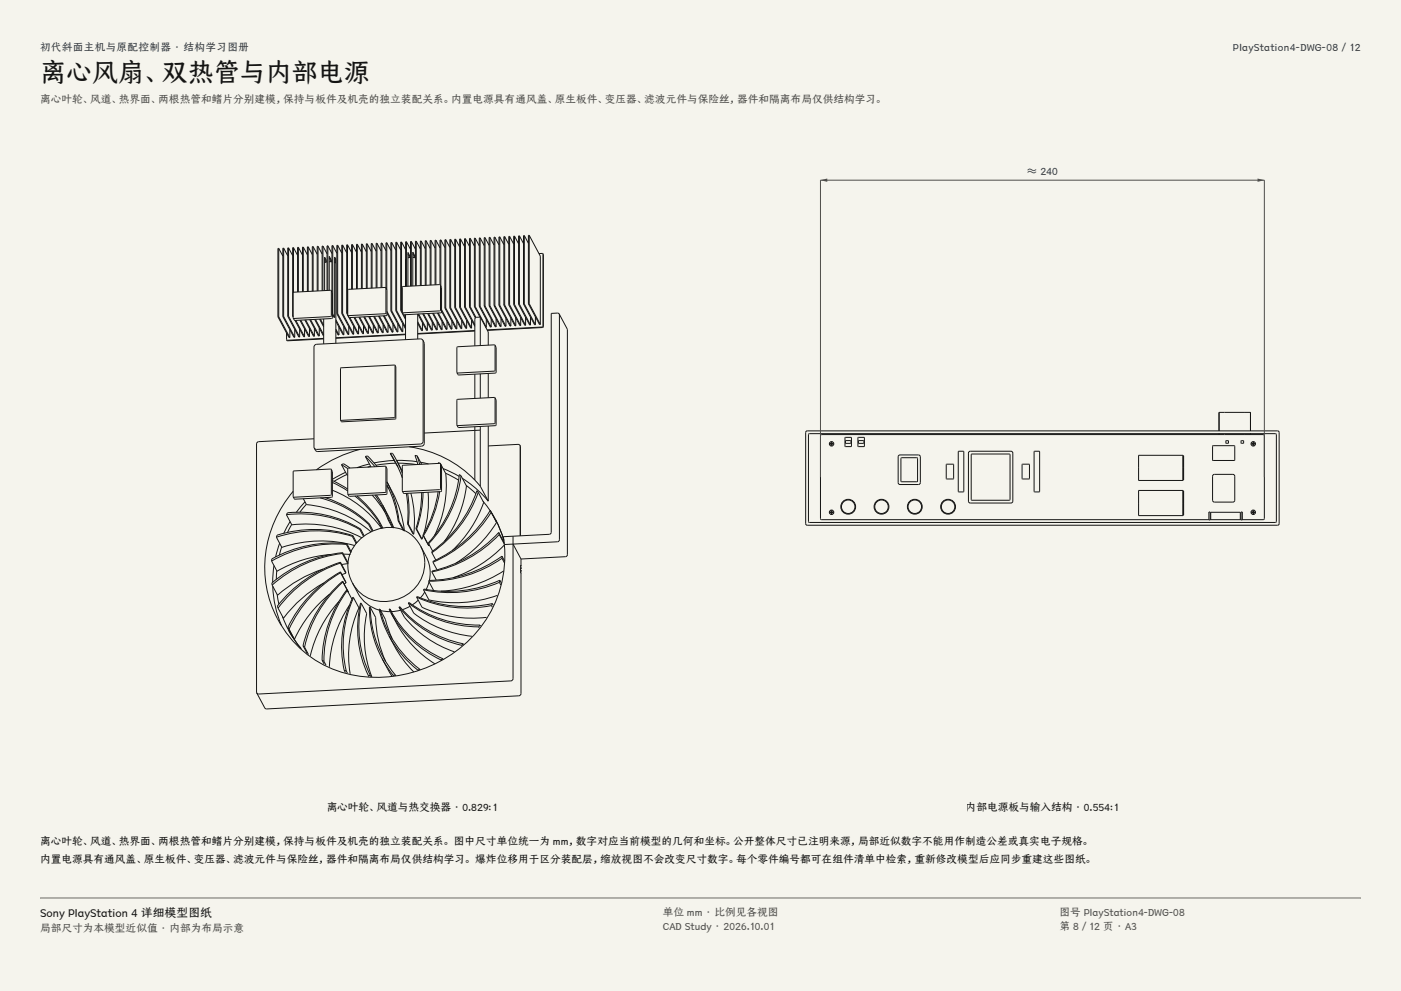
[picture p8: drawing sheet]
<svg xmlns="http://www.w3.org/2000/svg" width="420mm" height="297mm" viewBox="0 0 420 297" stroke-linecap="round" stroke-linejoin="round" font-family="sans-serif">
<g fill="#f5f4ed">
<path d="M0 0h420v297h-420z"/>
<path d="M12 12h396v275h-396z"/>
</g>
<g fill="none" stroke="#141413" stroke-width=".3">
<path d="M83.6 74.4l1.2 2.3M83.6 74.4l-.3 .1v20.4M83.6 74.4v20.5M85 74.4h-.2v20.5M85 74.4v20.4M85 74.4l1.3 2.3M86.5 74.3h-.2v20.5M86.5 74.3v20.5M86.5 74.3l1.2 2.3M88 74.2h-.3v20.5M88 74.2v13.4M88 74.2l1.2 2.3"/>
<path d="M89.4 74.1h-.2v13.4M89.4 74.1v13.4M89.4 74.1l1.3 2.3M90.9 74.1h-.2v13.3M90.9 74.1v13.3M90.9 74.1l1.2 2.3M92.4 74h-.3v13.4M92.4 74v13.3M92.4 74l1.2 2.3M93.9 73.9h-.3v13.4M93.9 73.9v13.4M93.9 73.9l1.2 2.3"/>
<path d="M95.3 73.8h-.2v13.4M95.3 73.8v13.4M95.3 73.8l1.3 2.3M96.8 73.7l-.2 .1v13.3M96.8 73.7v13.4M96.8 73.7l1.2 2.3M97.3 77.5l.2 .4M97.5 77.9h.3M97.5 77.9v.7M97.8 77.9v.6M97.8 77.9l-.5-.8v10M98 78.5l-.7 .2"/>
<path d="M98.3 73.7h-.3v13.4M98.3 73.7v13.3M98.3 73.7l1.2 2.3M98.7 78.4l.8 .1M98.7 77.3l.4 .7M99.1 78v.4M99.3 78h-.2M99.3 78v.5M99.3 78l-.6-1.2v10.2M99.8 73.6h-.3v13.9M99.8 73.6v20.5M99.8 73.6l1.2 2.3"/>
<path d="M100.3 78.7l.4 .3v23.9M100.3 77.5l.2 .3M100.5 77.8v.9M100.7 77.7l-.2 .1M100.7 77.7v1.2M100.7 77.7l-.4-.7v18.1M101.2 73.5h-.2v20.5M101.2 73.5v20.5M101.2 73.5l1.3 2.3M102.7 73.4l-.2 .1v20.4M102.7 73.4v20.5M102.7 73.4l1.2 2.3"/>
<path d="M104.2 73.4h-.3v20.5M104.2 73.4v20.4M104.2 73.4l1.2 2.3M105.6 73.3h-.2v13.4M105.6 73.3v13.4M105.6 73.3l1.3 2.3M107.1 73.2h-.2v13.4M107.1 73.2v13.4M107.1 73.2l1.2 2.3M108.6 73.1h-.3v13.4M108.6 73.1v13.4M108.6 73.1l1.2 2.3"/>
<path d="M110.1 73.1h-.3v13.3M110.1 73.1v13.3M110.1 73.1l1.2 2.3M111.5 73h-.2v13.4M111.5 73v13.3M111.5 73l1.3 2.3M113 72.9h-.2v13.4M113 72.9v13.4M113 72.9l1.2 2.3M114.5 72.8h-.3v13.4M114.5 72.8v13.4M114.5 72.8l1.2 2.3"/>
<path d="M116 72.8h-.3l-.1 21.1-11.3 .6v-7.7l11.4-.5M116 72.8v14M116 72.8l1.2 2.3M117.4 72.7h-.2v20.5M117.4 72.7v20.5M117.4 72.7l1.3 2.3M118.9 72.6h-.2v20.5M118.9 72.6v20.5M118.9 72.6l1.2 2.3M120.4 72.5h-.3v20.5M120.4 72.5v20.5M120.4 72.5l1.2 2.3"/>
<path d="M121.6 77.6v.1M121.8 72.4l-.2 .1v13.3M121.8 72.4v13.4M121.8 72.4l1.3 2.3M122.3 76.1l.3 .6M122.6 76.7h.3M122.6 76.7v.5M122.9 76.7v.5M122.9 76.7l-.6-1.1v10.2M123.1 77.2l-.8 .1M123.3 72.4l1.2 2.3M123.3 72.4h-.2v13.3"/>
<path d="M123.3 72.4v13.3M123.8 77.2l.7 .1M123.8 76l.3 .7M124.1 76.7v.5M124.4 76.7h-.3M124.4 76.7v.5M124.4 76.7l-.6-1.2v10.2M124.8 72.3h-.3v13.4M124.8 72.3v13.4M124.8 72.3l1.2 2.3M126.3 72.2h-.3v13.4M126.3 72.2v13.4"/>
<path d="M126.3 72.2l1.2 2.3M127.7 72.1l-.2 .1v13.3M127.7 72.1v13.4M127.7 72.1l1.3 2.3M129.2 72.1h-.2v13.3M129.2 72.1v13.3M129.2 72.1l1.2 2.3M130.7 72h-.3v13.4M130.7 72v13.4M130.7 72l1.2 2.3M132.2 71.9h-.3v13.4M132.2 71.9v13.7"/>
<path d="M132.2 71.9l1.2 2.3M133.6 71.8h-.2v20.5M133.6 71.8v20.5M133.6 71.8l1.3 2.3M135.1 71.8h-.2v20.5M135.1 71.8v20.4M135.1 71.8l1.2 2.3M136.6 71.7h-.3v20.5M136.6 71.7v20.5M136.6 71.7l1.2 2.3M138 71.6h-.2v20.5M138 71.6v20.5"/>
<path d="M138 71.6l1.3 2.3M139.5 71.5h-.2v20.5M139.5 71.5v20.5M139.5 71.5l1.2 2.3M141 71.4l-.3 .1v20.4M141 71.4v20.5M141 71.4l1.2 2.3M142.5 71.4h-.3v20.5M142.5 71.4v20.5M142.5 71.4l1.2 2.3M143.9 71.3h-.2v20.5M143.9 71.3v20.5"/>
<path d="M143.9 71.3l1.3 2.3M145.4 71.2h-.2v20.5M145.4 71.2v20.5M145.4 71.2l1.2 2.3M146.9 71.1l-.3 .1v20.4M146.9 71.1v20.5M146.9 71.1l1.2 2.3M148.3 71.1h-.2v20.5M148.3 71.1v20.4M148.3 71.1l1.3 2.3M149.8 71h-.2v20.5M149.8 71v20.5"/>
<path d="M149.8 71l1.2 2.3M151.3 70.9h-.3v20.5M151.3 70.9v20.5M151.3 70.9l1.2 2.3M152.8 70.8h-.3v20.5M152.8 70.8v20.5M152.8 70.8l1.2 2.3M154.2 70.8h-.2v20.5M154.2 70.8v20.4M154.2 70.8l1.3 2.3M155.7 70.7h-.2v20.5M155.7 70.7v20.5"/>
<path d="M155.7 70.7l1.2 2.3M157.2 70.6h-.3v20.5M157.2 70.6v20.5M157.2 70.6l1.2 2.3M158.7 70.5h-.3v20.5M158.7 70.5v20.5M158.7 70.5l3.3 6.3v20.4M161.6 76l1.2 .1M162.8 76.1l-.1 21.8-16.7 1M162.8 76.1v22l-16.7 .9M83.3 94.9l3.3 6.3h.3M83.6 94.9l3.3 6.3"/>
<path d="M83.6 94.9h-.3M84.8 94.9l3.3 6.2h.3M85 94.8l-.2 .1M85 94.8l3.4 6.3M85.9 99.8v2.1M86.3 94.8l3.3 6.2h.2M86.5 94.8l3.3 6.2M86.5 94.8h-.2M86.9 98.8v2.4M87.7 94.7l.2 .3M87.9 94.7h-.2M87.9 95.3l.5 .7"/>
<path d="M88.4 98.7v2.4M88.4 96l2.7 4.9h.2M88.7 96l2.6 4.9M89.8 98.6v2.4M89.9 96l2.6 4.9h.3M90.2 95.9l2.6 5M91.3 98.6v2.3M91.4 95.9l2.6 4.9h.2M91.6 95.9l2.6 4.9M92.8 98.5v2.4M92.9 95.8l2.6 4.9h.2M93.1 95.8l2.6 4.9"/>
<path d="M94.2 98.4v2.4M94.3 95.7l2.7 4.9M94.6 95.7l2.4 4.6M95.7 98.3v2.4M95.8 95.7l1.2 2.3M96 95.6l1 1.9M97 95.6v7.5M99.3 87.1l-11.3 .5-.1 7.7M99.3 87.1v7.7l-11.4 .5M99.3 87.1l.3 .7v7.6l-11.2 .6M99.6 94.3l.4 .8h.3M99.8 94.1h-.2"/>
<path d="M99.8 94.1l.5 1M100.7 96.3l2.1 4h.3M100.7 99.1l.7 1.3h.2M100.7 98.6l.9 1.8M100.7 95.8l2.4 4.5M101 94l3.3 6.2h.3M101.2 94h-.2M101.2 94l3.4 6.2M101.6 98v2.4M102.5 93.9l3.3 6.3h.2M102.7 93.9h-.2M102.7 93.9l3.3 6.3"/>
<path d="M103.1 98v2.3M103.9 93.9l3.4 6.2h.2M104.2 93.8l-.3 .1M104.2 93.8v.2M104.6 97.9v2.3M104.9 95.2l2.6 4.9M106 97.8v2.4M106.1 95.1l2.6 4.9h.3M106.4 95.1l2.6 4.9M107.5 97.7v2.4M107.6 95l2.6 4.9h.2M107.8 95l2.6 4.9"/>
<path d="M109 97.6v2.4M109.1 95l2.6 4.9h.2M109.3 94.9l2.6 5M110.4 97.6v2.3M110.5 94.9l2.6 4.9h.3M110.8 94.9l2.6 4.9M111.9 97.5v2.4M112 94.8l2.6 4.9h.3M112.2 94.8l2.7 4.9M113.4 97.4v2.4M113.5 94.7l2.6 4.9h.2M113.7 94.7l2.6 4.9"/>
<path d="M114.9 97.3v2.4M114.9 94.7l2.7 4.9 .2-.1M115.2 94.6l2.6 4.9M115.7 86.3v.1M115.7 86.3l.3 .7-.1 7.5-11.3 .6M116 93.3l3.3 6.2M116 93.8l3 5.7h.3M116.3 97.3v2.3M117.2 93.2l3.3 6.2h.3M117.4 93.2h-.2M117.4 93.2l3.4 6.2M117.8 97.2v2.3"/>
<path d="M118.7 93.1l2.9 5.5M118.9 93.1h-.2M118.9 93.1l2.7 5M119.3 97.1v2.4M120.1 93l1.5 2.7M120.4 93h-.3M120.4 93l.2 .4M120.8 97v2.4M121.1 94.3l.5 1M121.6 94.3v7.5M125.2 94.1v7.5M125.2 96.9l1.2 2.2h.2"/>
<path d="M125.2 96.4l1.4 2.7M125.3 94.1v.2M125.3 94.3l2.6 4.7h.2M125.3 94.2v.1M125.3 94.3h.1M125.5 94.1l2.6 4.9M126.6 96.7v2.4M126.7 94l2.6 4.9h.3M127 94l2.6 4.9M128.1 96.6v2.4M128.2 94l2.6 4.9h.3M128.4 94l2.7 4.9"/>
<path d="M129.6 96.6v2.3M129.7 93.9l2.6 4.9h.2M129.9 93.9l2.6 4.9M131.1 96.5v2.4M131.1 93.8l2.7 4.9h.2M131.4 93.8l2.6 4.9M132 85.4l-11.3 .5-.1 7.7M132 85.4v7.7l-11.4 .5M132 85.4l.4 .7-.1 7.6-11.1 .6-.6-.7M132.4 93.3l2.8 5.3h.3M132.4 92.8l3.1 5.8M132.5 96.4v2.4"/>
<path d="M133.4 92.3l3.3 6.3h.2M133.6 92.3h-.2M133.6 92.3l3.3 6.3M134 96.3v2.4M134.9 92.3l3.3 6.2h.2M135.1 92.2l3.3 6.3M135.1 92.2l-.2 .1M135.5 96.3v2.3M136.3 92.2l3.3 6.2h.3M136.6 92.2h-.3M136.6 92.2l3.3 6.2M136.9 96.2v2.4"/>
<path d="M137.8 92.1l3.3 6.2h.3M138 92.1h-.2M138 92.1l3.4 6.2M138.4 96.1v2.4M139.3 92l3 5.8M139.5 92h-.2M139.5 92l2.8 5.3M139.9 96v2.4M140.7 91.9l1.8 3.4M141 91.9h-.3M141 91.9l1.7 3.2M141.4 96v2.3"/>
<path d="M142.2 91.9l1.7 3.1M142.3 99.1l-17.1 .8M142.3 99.2l-17.1 .9M142.5 91.9h-.3M142.5 91.9l3.3 6.2M143.7 91.8l3.3 6.2h.3M143.9 91.8h-.2M143.9 91.8l3.4 6.2M144 95l-1.4 .2-.3 .5v8M144 95l2.4 4.5v3.9M144 95v8.6M145.2 91.7l3.3 6.3 .2-.1"/>
<path d="M145.4 91.7h-.2M145.4 91.7l3.3 6.2M145.8 98.1h-.2M145.8 95.7v2.4M146.6 91.6l3.4 6.3h.2M146.9 91.6h-.3M146.9 91.6l3.3 6.3M147.3 95.7v2.3M148.1 91.6l3.3 6.2h.3M148.3 91.5l-.2 .1M148.3 91.5l3.4 6.3M148.7 95.6v2.3"/>
<path d="M149.6 91.5l3.3 6.2h.2M149.8 91.5h-.2M149.8 91.5l3.3 6.2M150.2 95.5v2.4M151 91.4l3.4 6.2h.2M151.3 91.4h-.3M151.3 91.4l3.3 6.2M151.7 95.4v2.4M152.5 91.3l3.3 6.3h.3M152.8 91.3h-.3M152.8 91.3l3.3 6.3M153.1 95.3v2.4"/>
<path d="M154 91.3l3.3 6.2h.3M154.2 91.2l-.2 .1M154.2 91.2l3.4 6.3M154.6 95.3v2.3M155.5 91.2l3.3 6.2h.2M155.7 91.2h-.2M155.7 91.2l3.3 6.2M156.1 95.2v2.4M156.9 91.1l3.4 6.2h.2M157.2 91.1h-.3M157.2 91.1l3.3 6.2M157.6 95.1v2.4"/>
<path d="M158.4 91l3.3 6.3 .3-.1M158.7 91h-.3M158.7 91l3.3 6.2M159 95v2.4M160.5 95v2.3M167.6 94.1l-.5-.3-1.8 .1v65.7l-.6 .5-13.8 .8 .3 2.3M167.6 94.1l.1 67.7-.6 .6-13.3 .7M167.6 94.1l2.5 4.7v67.5l-.6 .5-13.3 .7M97 101.4l-11.1 .5M97 101.6l-10.8 .5-.3-.2M118.4 109.5l-16.3 .8v15.6M118.4 109.5v15.6l-16.3 .8"/>
<path d="M118.4 109.5l.2 .4M118.6 109.9l.1 .1M118.7 110l-.1 15.5-16.1 .9-.4-.5M121.6 100.1l-20.9 1.1M121.6 100.3l-20.9 1.1M126.8 102l-.8-.4-31.1 1.6a.86 .86 0 0 0-.8 .8l.1 30.3M126.8 102v30.2a.86 .86 0 0 1-.8 .9l-31.1 1.6-.7-.4M126.8 102l.4 .9v30a.86 .86 0 0 1-.8 .8l-31.1 1.6-.6-.1-.5-.9M142.3 112.1v7.3M144 112.1v7.2M146.4 111.9v7.3M148.4 119.2l-11.4 .6v7.6"/>
<path d="M148.4 119.2l-.1 7.7-11.3 .5M148.4 119.2l.3 .7v7.6l-11.2 .6-.5-.7M148.4 103.5l-11.4 .5v7.7M148.4 103.5l-.1 7.6-11.3 .6M148.4 103.5l.3 .7v7.5l-11.2 .7-.5-.7M94.1 131.5l-16.5 .9-.6 .4v74.9M102.4 139.3l1.8 3.1M102.4 139.3l1.9 1.1M102.4 139.3l.6-.3 1.9 1.3M108 134.7a38.9 38.9 0 0 0-13.1 6.1M109.5 136.8l1.8 3.1M109.5 136.8l2.9 3.1"/>
<path d="M109.5 136.8l.7-.1 2.8 3.1M110.7 139l-3.7 1.2M111.1 139.8l-.9 .2M115.7 139.8l-11.4 .6v7.6M115.7 139.8l-.1 7.7-11.3 .5M115.7 139.8l.3 .7-.1 7.6-11.1 .7-.5-.8M117 135.9l2.3 4.1M117 135.9l1.9 3.2 1.7 4.1M117 135.9h.7l1.1 2M118.1 138l-6 .7M118.6 138.8l-5.9 .6M118.8 137.9l1.8 3.3"/>
<path d="M118.8 137.9l1.8 3.9M118.9 138l6.1 .4M119.3 138.8l5.5 .4M120.7 139.5l11.2-.6 .1 7.8-11.3 .6zM122.7 133.9a34.1 34.1 0 0 1 19.6 10M125 136.6l-.6-.1 .9 2.7M125 136.6l.8 2.6M125 136.6l1.4 2.5M126.1 138.5l2.4 .5M131.4 138.9v-.3l.6 .3M132 138.9l1.6 3a34.4 34.4 0 0 1-3.3 18.6M132 138.9v.1"/>
<path d="M132.3 139.6v7.7l-11.1 .6-.6-.7M142.3 127.9v16M144 128.9l-16.8 .9M144 127.8v17.9M146.4 127.7v22.5M155.9 133.5l.1 27.1M155.9 133.5l-.6-.3-8.9 .4M155.9 133.5v.1M155.9 133.6l.1 27M241.6 129.4l.4-.3h141l.5 .5v27.4l-.5 .4h-141l-.5-.4zM242.4 130.1l140-.1 .2 .2v26.1l-.2 .3h-139.8l-.2-.3zM248.8 132.9h1v.2h-1z"/>
<path d="M249.2 132.5h.2v1h-.2zM253.3 131.1h1.9v2.7h-1.9zM253.5 132.1h1.6v.8h-1.6zM257.2 131.1h1.9v2.7h-1.9zM257.4 132.1h1.6v.8h-1.6zM269.3 136.6l.5-.3h5.6l.4 .3 .1 8.1-.3 .4-5.8 .1-.5-.3zM270.1 137.2h4.9v7.1h-4.9zM283.7 139.1h2.2v4.4h-2.2zM287.3 135.3l1.5-.1 .1 .2v11.9l-.1 .1-1.5-.1zM290.4 135.5l.5-.3h12.2l.5 .3v14.7l-.2 .5-12.5 .1-.5-.3zM291.2 136.1h11.5v13.8h-11.5zM306.4 139.1h2.2v4.4h-2.2z"/>
<path d="M310.1 135.3l1.4-.1 .2 .2v11.9l-.2 .1-1.5-.1zM341.3 136.5h13.3v7.5h-13.3zM354.7 136.6l.1 7.3zM363.6 133.6h6.5v4.4h-6.5zM365.5 129.1v-5.5h9.4v5.5M365.5 130.2h9.4M365.5 130.2h-119.2l-.3 .4v24.8l.3 .3h116.1M365.5 130v.2M367.5 132.1h.8v.7h-.8zM372.1 132.1h.7v.7h-.7zM374.9 130.2h3.8l.3 .4v24.8l-.3 .3h-6.3M374.9 130v.2"/>
<path d="M375.2 132.9h1v.2h-1zM375.6 132.5h.2v1h-.2zM85.9 154.2l1.6 3.1a35.9 35.9 0 0 1 21 3.9M85.9 154.2a35.8 35.8 0 0 1 22 4.5M85.9 154.2l.3-.5a35.7 35.7 0 0 1 21.9 4.8M87 156.3l-1.9 3.5M87.4 157.2l-1.2 2.4M87.9 147.2a33.7 33.7 0 0 0 9.6 52.3 39 39 0 0 0 45.6-10.3 35.5 35.5 0 0 0 8.1-26M90.9 149.5l1 1.7a34.5 34.5 0 0 1 19.3 8.2M91.4 150.4l-2.6 3.1M91.8 151.2l-1.9 2.3M96 149.2a33.9 33.9 0 0 1 14.5 8"/>
<path d="M97.5 149.1a33.6 33.6 0 0 1 13.2 8M99.3 140.7l-11.3 .5-.1 7.7M99.3 140.7v7.7l-11.4 .5M99.3 140.7l.3 .7v7.6l-11.2 .6-.5-.7M99.6 146.9a33 33 0 0 1 14.8 11.5M99.6 144.6l4.6 2.5M99.6 144l4.6 2.6M103.6 141.5l-4 2.2M104 142.2l-3.8 2.1M106.4 148.7a32.4 32.4 0 0 1 7 7.5M107 148.6a32.3 32.3 0 0 1 6.6 7.5M107.9 158.7l1.1 2.1"/>
<path d="M108.1 158.5l1.1 2.1M108.1 158.5l-.2 .2M110.5 157.2l1.1 2M110.7 157.1l1.1 2M110.7 157.1l-.2 .1M111.6 148.4l2 2.5 1.8 2.6M112.4 148.4l2.2 3.6 1.8 3.8M112.9 148.3l1.8 3M113.4 156.2l1.1 2.1M113.6 156.1l1.2 2.2M113.6 156.1l-.2 .1M114.7 151.3l3.4 7"/>
<path d="M114.7 151.3l1.9 4.5M116 145.6l.6 1M116 145.4a32.2 32.2 0 0 1 3.4 10.7M116 144.4h.1M116 144.4a37.9 37.9 0 0 1 4.4 10.3l.8 4.5M116 144.4a32.2 32.2 0 0 1 3.6 11.7M116.4 155.8l1.3 2.4M116.6 155.8l1.3 2.5M116.6 155.8h-.2M119.4 156.1l1.5 3M119.4 156.1h.2M119.6 156.1l1.6 3.1"/>
<path d="M121.2 159.2h.1M121.8 147.9l.5 4.5-.1 4.5M122.2 156.9l1.6 3.1 .2 .1M122.2 156.9l.2 .2M122.2 147.8l.4 4.6-.2 4.7M122.4 157.1l1.6 3M123.2 147.8a33 33 0 0 1 .8 12.3M124.7 158.4l1.8 3.2M124.7 158.4l.2 .1M124.9 158.5l1.6 3.1M126.4 147.6a34.2 34.2 0 0 1-1.7 10.8M126.8 147.6a34.3 34.3 0 0 1-1.9 10.9"/>
<path d="M128.3 147.5a33.9 33.9 0 0 1-1.2 12.4M131.3 147.4a35.4 35.4 0 0 1-4.5 12.9M131.8 147.3a35.5 35.5 0 0 1-4.8 13.2l-.2-.2M132.8 140.4l4.8 2.4M133.6 141.8l3.9 2.1M138.2 142.6l1.6 3a35.6 35.6 0 0 1-6.5 16.6M138.2 142.6l-.5-.4a36 36 0 0 1-9.3 20.5l.1 .2M138.2 142.6a36.1 36.1 0 0 1-9.7 20.3M138.6 143.4l4.2 3.1 3.6 3.7M139.7 145.5l3 2.4M142.3 143.9l1.7 1.8M143.4 147.5l1.6 3.1a37 37 0 0 1-9.4 14.4"/>
<path d="M143.4 147.5l-.4-.4a37.3 37.3 0 0 1-13.6 18.3l.1 .2M143.4 147.5a37.4 37.4 0 0 1-13.9 18.1M144 145.7l2.4 4.5M144.8 150.2l2.1 2.8M147 152.9a38.3 38.3 0 0 1-17.2 15.3v.3M147 152.9l1.9 3.6M147 152.9l.3 .6M147.3 153.5a38.3 38.3 0 0 1-17.5 15M147.3 153.5l1.6 3M147.4 153.7l1.1 2M148.5 155.7l1.5 3.1 1.1 3.3M148.5 155.7l1.5 3.1 1 3"/>
<path d="M148.9 156.5a38.1 38.1 0 0 1-12.2 12.3M149.5 159.6a38.7 38.7 0 0 1-20 11.5v.3M149.5 159.6l1.6 3M149.5 159.6l.2 .6M248.8 153.5h1v.1h-1zM249.2 153h.2v1h-.2zM341.3 147h13.3v7.5h-13.3zM354.7 147.1l.1 7.3zM362.4 153.4h.4v2.4h-.4zM362.8 155.7h9.2M363 155.7v-2.2h8.8v2.2M363.6 142.4l.5-.2h5.5l.5 .2 .1 7.5-.3 .5-5.8 .1-.5-.3z"/>
<path d="M372 153.4h.4v2.4h-.4zM375.2 153.5h1v.1h-1zM375.6 153h.2v1h-.2zM81.8 175.7a32.5 32.5 0 0 0 2.6 11.9M82.1 169.5l-.4 5M82.9 161l1.6 3a37.2 37.2 0 0 1 21.9-.5M83 171.1l-.2 2.5M83.1 178.2l.5 2.9M83.8 162.8l-1.2 4.1M84.4 163.9l-.6 2.5M96.9 170.5a38.8 38.8 0 0 0-13.7 7.9l-1.6-3.1M97.1 174.7a38.4 38.4 0 0 0-12.1 10.6l-1.6-3"/>
<path d="M98.8 178a37.5 37.5 0 0 0-10.5 13.6M99 166.2a38.5 38.5 0 0 0-16 5l-1.6-3M102 168.8a38.6 38.6 0 0 0-18.6 13.5M102 168.8l1.7 3M102.1 171.4a38 38 0 0 0-15.8 16.6M102.1 168.5a38.6 38.6 0 0 0-19 13.2l.3 .6M102.1 171.4l1.6 3.3M102.1 168.5l1.6 3.3M102.1 171.4v.2M102.1 168.5l-.1 .3M102.1 171.6a37.9 37.9 0 0 0-15.5 17M102.1 171.6l1.6 3.1"/>
<path d="M102.6 165.9a38.7 38.7 0 0 0-21 9.4M102.6 165.9l1.7 3M102.7 174.2l.1 .2a36.7 36.7 0 0 0-11.5 19.6M102.7 174.2a36.8 36.8 0 0 0-11.9 19.3M102.7 165.6a38.7 38.7 0 0 0-21.2 9.1l.1 .6M102.7 165.6l1.6 3.1v.2M102.7 174.2l1.7 3.3M102.7 165.6l-.1 .3M102.9 166.1l2.2 .1M103.7 171.8l-1.2 .4M103.7 174.7l-.5 .3M103.8 163.2a38.1 38.1 0 0 0-22.4 5"/>
<path d="M103.8 163.2l1.4 2.6M104 162.9a38.1 38.1 0 0 0-22.5 4.6l-.1 .7M104 162.9l1.3 2.6M104 162.9l-.2 .3M104.1 177a35.3 35.3 0 0 0-7 21.2M104.1 177l-.1-.3a35.5 35.5 0 0 0-7.4 21.2M104.1 177l1.4 2.6M104.3 168.9l-1.9 .3M104.3 177.2l.1 .3M104.4 177.5h.1M105.6 160.7a37.1 37.1 0 0 0-22.7 .3M105.6 160.7l1.2 2.3"/>
<path d="M105.6 174.7a16.5 16.5 0 0 0 4 5.9l2.3 1.6 1.8 .7M105.8 160.5a37 37 0 0 0-22.7-.1l-.2 .6M105.8 160.5l1.2 2.2M105.8 160.5l-.2 .2M106 179.1l1.6 3.1a34.1 34.1 0 0 0-2.6 19.7M106 179.1a33.9 33.9 0 0 0-2.2 22M106 179.1l-.2-.1a34.1 34.1 0 0 0-2.6 21.9M124.9 179l1.6 3a36.1 36.1 0 0 0 19.4 3M124.9 179l.2-.2a36.4 36.4 0 0 0 22.5 2.1M124.9 179a36.3 36.3 0 0 0 22.4 2.5M125.4 179.9l-1.8 1.4M126.1 163.7l1.7 3.1a10.5 10.5 0 0 1 .9 7.1"/>
<path d="M126.1 163.7a11.3 11.3 0 0 1-8.3 16.3 10.8 10.8 0 0 1-12.2-5.3M126.1 163.7a10.8 10.8 0 0 0-15.3-4.1 10.9 10.9 0 0 0-5.2 15.1M126.8 160.3l1.8 3.3M126.9 160.5l-.4 1.1M127 176.8l1.6 3a37.5 37.5 0 0 0 20.5-1.4M127.3 177.4l-1.3 1.8M128.4 163.4l.2 .2M128.5 174.2l1.5 2.8M128.5 162.9l1.2 2.3M128.6 174.4l-.8 2.3M128.7 163.3l-.1 .3M129.5 165.6l1.2 2.2"/>
<path d="M129.5 171.4l1.3 2.5M129.8 168.5l1.2 2.3M149.7 160.2a38.7 38.7 0 0 1-20.2 11.2M149.7 160.2l1.5 2.9M149.7 174.5a37.6 37.6 0 0 1-22.7 2.3M149.7 174.5l.4 .8M149.8 173.9a37.7 37.7 0 0 1-22.7 2.6l-.1 .3M149.8 173.9l.5 .8M149.8 173.9l-.1 .6M150.5 166.7a38.5 38.5 0 0 1-21.9 7.3l-.1 .2M150.5 166.7l.8 1.5M150.5 166.7v.6"/>
<path d="M150.5 167.3a38.5 38.5 0 0 1-22 6.9M150.5 167.3l.8 1.5M151 171.1a38.5 38.5 0 0 1-18.8 6.1M151.1 162.6v.1M151.2 163.3a38.7 38.7 0 0 1-15.4 9.9M153.8 160.7v42.7l-.4 .6-75.8 4-.6-.3M153.8 163.1l-2.6 .1M153.8 163.1l2.4 4.4M156.1 170.5l.1 .3M156.1 170.5v-.3l.1 .3M156.2 171.6v36.3l-.4 .6-75.9 4-.5-.3-2.4-4.5M156.2 171.3l-.1-.3 .1 .6"/>
<path d="M156.2 169.7l-.1-.3 .1 .7M156.2 171.6h-.1M156.2 167.5v2.2M156.2 170.1v.4M156.2 170.8v.5M156.2 170.8l-.1 .1M156.2 171.3h-.1M156.2 170.5h-.1M156.2 170.1h-.1M156.2 169.7h-.1M84.7 184.8l1.8 4M86.3 188l2 3.6"/>
<path d="M86.3 188l.3 .6M86.5 188.8l1.8 2.9 2.1 2.8M86.5 188.8l1.7 2.9 1.9 2.6M86.6 188.6l1.7 3M90.8 193.5l.5 .5M90.8 193.5l1.3 2.4M91.3 194l1.2 2.2M96.6 197.9l.5 .3M96.6 197.9l.6 1.2M97.1 198.2l.6 1.2M101.6 180.3a36.4 36.4 0 0 0-8.6 16.3M104.7 181.4a35.3 35.3 0 0 0-5.9 18.4"/>
<path d="M108.3 180.8l1.6 3.1a33 33 0 0 0 1.6 19M108.3 180.8a32.8 32.8 0 0 0 2.8 21.7M108.3 180.8l-.2-.1a32.9 32.9 0 0 0 2.3 21.7M111 182l1.6 3.1a32.4 32.4 0 0 0 3 13.2M111 182a32.2 32.2 0 0 0 7.5 20.3M111 182l-.3-.1a32.4 32.4 0 0 0 3.8 15.5M113.9 182.6l1.6 3 2.1 5.9M113.9 182.6a32.1 32.1 0 0 0 12 18M113.9 182.6h-.3a32.1 32.1 0 0 0 3 8M114.1 183l2.9 .3M114.5 197.4l3 5.3M114.5 197.4l3.4 5"/>
<path d="M116.6 190.6l1.6 3a32.1 32.1 0 0 0 5.9 7.8M116.6 190.6a32.3 32.3 0 0 0 8.6 10.2M116.9 182.5a32.6 32.6 0 0 0 15.9 14.9M116.9 182.5l-.3 .1 .6 1M116.9 182.5l.5 1M117.2 183.6a34.1 34.1 0 0 0 13.2 15.3M117.2 183.6a32.6 32.6 0 0 0 15 14.2M119.6 181.9a21.9 21.9 0 0 0 6.7 8 33.8 33.8 0 0 0 9.9 5.5M119.6 181.9h.3a33.7 33.7 0 0 0 19 11M119.6 181.9a33.5 33.5 0 0 0 18.8 11.5M120.1 182.9l-2.8 .4M122.4 180.7l1.6 3.1a34.6 34.6 0 0 0 17.5 6.9"/>
<path d="M122.4 180.7l.2-.1a35 35 0 0 0 21.3 6.7M122.4 180.7a34.9 34.9 0 0 0 21.1 7.2M122.9 181.7l-2.3 1M132.2 197.8l.1 .1M132.8 197.4l.1 .2M132.8 197.4l-.6 .4M138.4 193.4l.1 .2M138.9 192.9l.1 .2M138.9 192.9l-.5 .5M143.5 187.9l.2 .3M143.9 187.3l.2 .3M143.9 187.3l-.4 .6"/>
<path d="M147.3 181.5l.3 .5M147.6 180.9l.3 .5M147.6 180.9l-.3 .6M103.2 200.9l.6 .2M103.2 200.9l.4 .7M103.8 201.1l.4 .6M110.4 202.4l.7 .1M110.4 202.4l.2 .4M111.1 202.5l.2 .4M117.9 202.4l.1 .2M118.5 202.3l.2 .3M118.5 202.3l-.6 .1"/>
<path d="M125.2 200.8l.1 .2M125.9 200.6l.1 .2M125.9 200.6l-.7 .2"/>
<circle cx="249.3" cy="133" r=".67"/>
<circle cx="375.7" cy="133" r=".67"/>
<circle cx="249.3" cy="153.5" r=".67"/>
<circle cx="254.3" cy="151.9" r="2.23"/>
<circle cx="254.3" cy="151.9" r="2.03"/>
<circle cx="264.3" cy="151.9" r="2.23"/>
<circle cx="264.3" cy="151.9" r="2.03"/>
<circle cx="274.2" cy="151.9" r="2.23"/>
<circle cx="274.2" cy="151.9" r="2.03"/>
<circle cx="284.2" cy="151.9" r="2.23"/>
<circle cx="284.2" cy="151.9" r="2.03"/>
<circle cx="375.7" cy="153.5" r=".67"/>
</g>
<path d="M246 143v-89h133v89" fill="none" stroke="#504e49" stroke-width=".3"/>
<g fill="#504e49">
<path d="M246 54l2-.5v1z"/>
<path d="M377 53.5l2 .5-2 .5z"/>
</g>
<path d="M12 269.3h396zM12 269h396v.3h-396z" fill-rule="evenodd" fill="#504e49"/>
<text font-size="7.8" fill="#141413" x="12" y="24.7">离心风扇、双热管与内部电源</text>
<text font-size="3.5" fill="#141413" x="12" y="274.9">Sony PlayStation 4 详细模型图纸</text>
<g font-size="3.2" fill="#1b365d">
<text x="12" y="15.3">初代斜面主机与原配控制器 · 结构学习图册</text>
<text x="369.6" y="15.3">PlayStation4-DWG-08 / 12</text>
<text x="307.9" y="52.4">≈ 240</text>
</g>
<g font-size="3.2" fill="#504e49">
<text x="12" y="30.9">离心叶轮、风道、热界面、两根热管和鳍片分别建模，保持与板件及机壳的独立装配关系。内置电源具有通风盖、原生板件、变压器、滤波元件与保险丝，器件和隔离布局仅供结构学习。</text>
<text x="198.7" y="274.5">单位 mm · 比例见各视图</text>
<text x="317.6" y="274.5">图号 PlayStation4-DWG-08</text>
<text x="12" y="279.3">局部尺寸为本模型近似值 · 内部为布局示意</text>
<text x="198.7" y="278.8">CAD Study · 2026.10.01</text>
<text x="317.6" y="278.8">第 8 / 12 页 · A3</text>
</g>
<g font-size="3.2" fill="#141413">
<text x="97.9" y="243">离心叶轮、风道与热交换器 · 0.829:1</text>
<text x="289.6" y="243">内部电源板与输入结构 · 0.554:1</text>
<text x="12" y="253.3">离心叶轮、风道、热界面、两根热管和鳍片分别建模，保持与板件及机壳的独立装配关系。 图中尺寸单位统一为 mm，数字对应当前模型的几何和坐标。公开整体尺寸已注明来源，局部近似数字不能用作制造公差或真实电子规格。</text>
<text x="12" y="258.6">内置电源具有通风盖、原生板件、变压器、滤波元件与保险丝，器件和隔离布局仅供结构学习。 爆炸位移用于区分装配层，缩放视图不会改变尺寸数字。每个零件编号都可在组件清单中检索，重新修改模型后应同步重建这些图纸。</text>
</g>
</svg>
